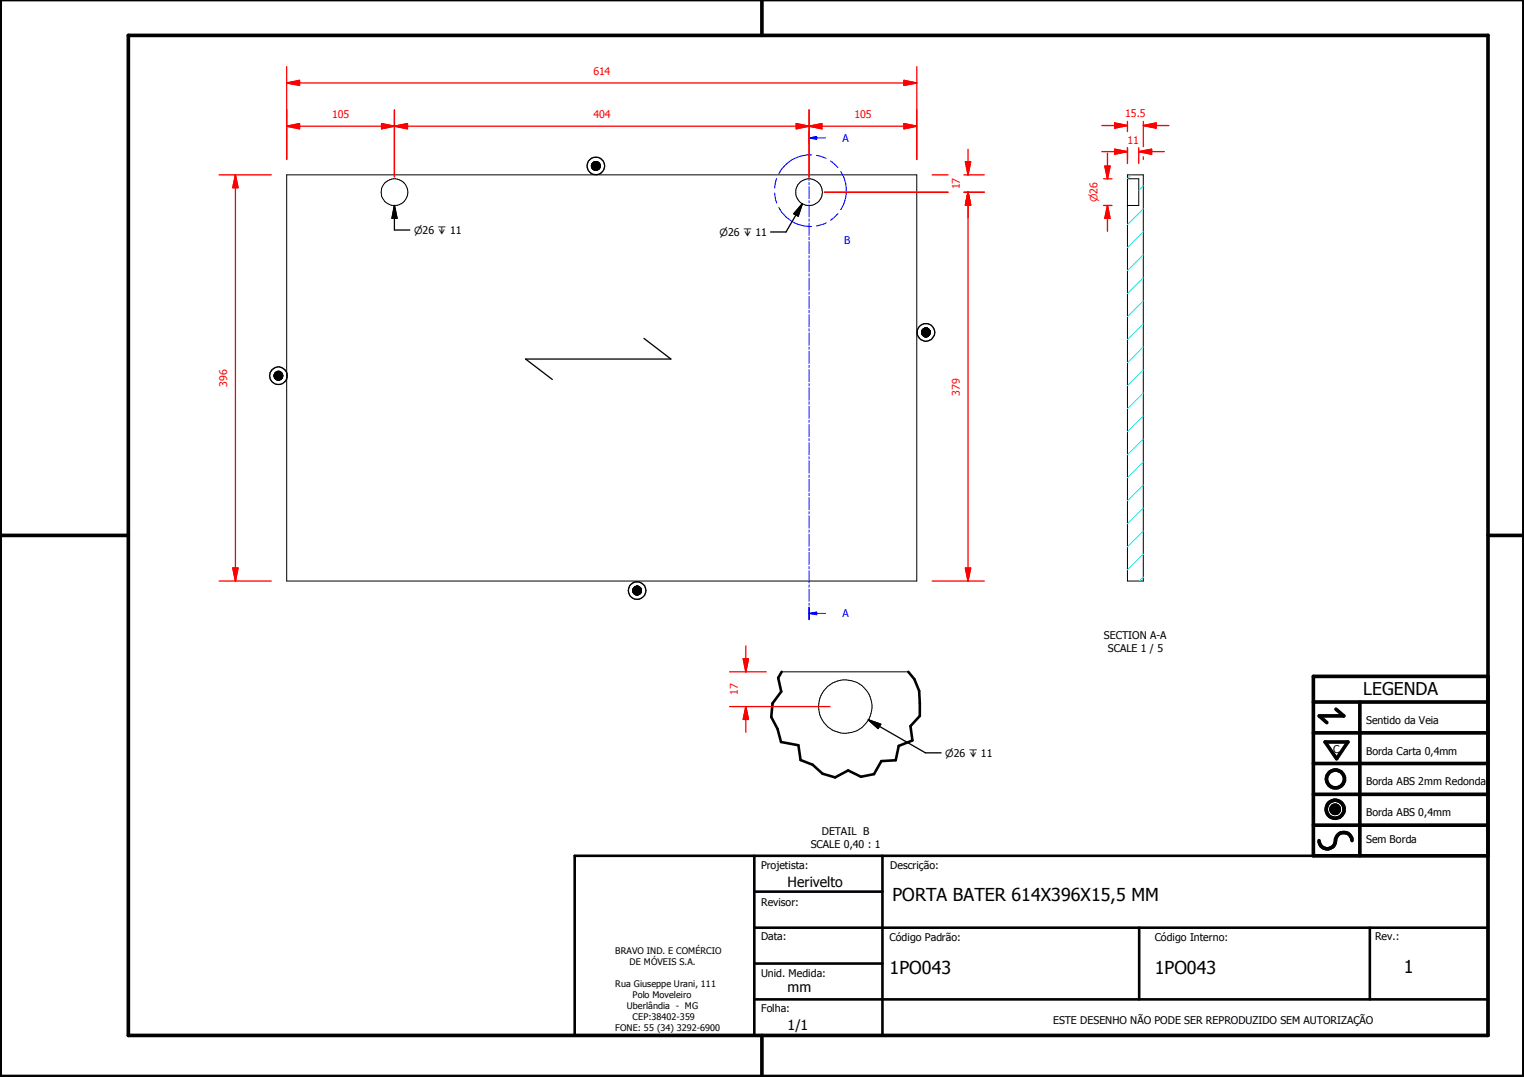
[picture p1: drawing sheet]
<svg xmlns="http://www.w3.org/2000/svg" width="297mm" height="210mm" viewBox="0 0 297 210" stroke-linecap="round" stroke-linejoin="round" font-family="sans-serif">
<g fill="none" stroke="#000" stroke-width=".19">
<path d="M55.9 34.1h122.8v79.1h-122.8zM115.3 32.3h1.7zM115.3 32.3l1.7 .1zM115.3 32.4h1.7zM115.3 32.4l1.7 .1zM115.3 32.5h1.7zM115.3 32.5l1.6 .1zM115.3 32.2l1.7 .1zM115.4 32.6l1.5 .1zM115.4 32.7h1.5zM115.4 32.7l1.5 .1zM115.4 32.1l1.6 .1z"/>
<path d="M115.4 32l1.5 .1zM115.4 32.8h1.5zM115.4 32.8h1.4zM115.4 31.9l1.5 .1zM115.5 32.8h1.3zM115.5 32.8l1.3 .1zM115.5 31.8l1.4 .1h-1.5zM115.5 31.8l1.4 .1zM115.5 32.9h1.3zM115.5 32.9l1.2 .1zM115.5 31.8h1.3zM115.6 33h1.1z"/>
<path d="M115.6 33h1zM115.6 31.7l1.2 .1zM115.6 31.7h1.1zM115.7 33h.9zM115.7 33l.8 .1zM115.7 31.7h1zM115.7 31.7h.9zM115.7 33.1h.8zM115.7 31.6l.9 .1zM115.8 33.1h.7zM115.8 33.1h.6zM115.8 31.5l.7 .1z"/>
<path d="M115.8 31.5h.7zM115.9 33.1h.5zM115.9 33.1h.4zM115.9 31.5h.6zM115.9 31.5h.5zM116 33.1h.3zM116 33.1l.2 .1zM116 31.5h.4zM116 31.5h.3zM116 33.2h.2zM116 31.5h.2zM219.7 34.8h2.3v5.2h-2.3"/>
<path d="M219.7 34.1h3.1v79.1h-3.1zM219.7 40h.1M53.4 73.2h1.7zM53.4 73.2l1.7 .1zM53.4 73.3h1.7zM53.4 73.3l1.7 .1zM53.4 73.4l1.7 .1zM53.4 73.1l1.7 .1zM53.5 73.5h1.6zM53.5 73.5l1.5 .1zM53.5 73l1.6 .1zM53.5 73.6l1.5 .1z"/>
<path d="M53.5 72.9l1.6 .1zM53.5 73.7h1.5zM53.5 73.7h1.4zM53.5 72.8l1.5 .1zM53.6 73.7h1.3zM53.6 73.7l1.3 .1zM53.6 72.7l1.4 .1zM53.6 73.8h1.3zM53.6 73.8l1.2 .1zM53.6 72.6l1.3 .1zM53.6 72.6h1.3zM53.7 73.9h1.1z"/>
<path d="M53.7 72.6h1.2zM53.8 73.9h1zM53.8 73.9l.9 .1zM53.8 72.6h1zM53.8 74h.9zM53.8 74h.8zM53.8 72.5l1 .1zM53.8 72.5h.9zM53.9 74h.7zM53.9 74h.6zM53.9 72.5h.8zM53.9 72.5h.7z"/>
<path d="M54 74h.5zM54 74h.4zM54 72.4l.6 .1zM54 72.4h.5zM54.1 74h.3zM54.1 74l.3 .1zM54.1 72.4h.4zM54.1 72.4h.3zM54.2 74.1h.2zM54.2 72.4h.2zM179.6 64.7l1.7 .1zM179.6 64.8l1.7 .1z"/>
<path d="M179.6 64.9h1.7v.1zM179.6 64.9l1.7 .1h-1.6zM179.7 65h1.6zM179.7 65l1.6 .1zM179.7 64.6l1.6 .1zM179.7 64.5l1.6 .1zM179.7 65.1h1.6l-.1 .1zM179.7 65.1l1.5 .1h-1.5zM179.7 64.4l1.6 .1zM179.7 65.2h1.5zM179.7 65.2l1.4 .1zM179.7 64.3l1.6 .1z"/>
<path d="M179.8 65.3h1.3zM179.8 65.3l1.3 .1zM179.8 64.3h1.4zM179.8 64.3h1.3zM179.9 65.4h1.2zM179.9 65.4h1.1zM179.9 64.2l1.2 .1zM179.9 65.4l1.1 .1zM179.9 64.1l1.2 .1zM179.9 64.1h1.1zM180 65.5h1zM180 65.5h.9z"/>
<path d="M180 64.1h1zM180 65.5h.8zM180 64.1h.9zM180.1 65.5h.7zM180.1 65.5l.7 .1zM180.1 64l.8 .1zM180.1 64h.7zM180.2 65.6h.6zM180.2 65.6h.4zM180.2 64h.6zM180.3 65.6h.3zM180.3 65.6h.2z"/>
<path d="M180.3 64h.5zM180.3 64h.3zM180.4 65.6h.1zM180.4 64h.2zM180.4 64h.1zM123.4 115l1.6 .1zM123.4 115.1l1.6 .1zM123.4 115.2l1.6 .1zM123.4 115.3h1.6zM123.4 115.3l1.6 .1zM123.4 115.4h1.6zM123.4 115.4h1.5z"/>
<path d="M123.4 114.9l1.6 .1zM123.4 114.9h1.6zM123.4 115.4l1.5 .1zM123.4 114.8l1.6 .1zM123.4 115.5h1.5zM123.4 115.5l1.5 .1zM123.4 114.7l1.5 .1zM123.5 115.6h1.4zM123.5 115.6l1.3 .1zM123.5 114.6l1.4 .1zM123.5 115.7h1.3zM123.5 114.6h1.4z"/>
<path d="M123.6 115.7h1.2zM123.6 115.7l1.1 .1zM123.6 114.5l1.2 .1h-1.3zM123.6 114.5l1.2 .1zM123.7 115.8h1zM123.7 115.8h.9zM123.7 114.4l1.1 .1zM123.7 114.4h1zM123.7 115.8l.8 .1zM123.7 114.4h.9zM123.8 115.9h.7zM123.8 115.9h.6z"/>
<path d="M123.8 114.3l.8 .1zM123.8 114.3h.7zM123.9 115.9h.5zM123.9 114.3h.6zM123.9 114.3h.5zM124 115.9h.4zM124 115.9l.2 .1zM124 114.3h.4zM124.1 116h.1zM124.1 114.3h.3zM124.1 114.3h.1zM152.4 130.9h24.6"/>
<path d="M259.4 157.6l1.6 .1zM259.4 157.7l1.6 .1zM259.4 157.8l1.6 .1zM259.4 157.9h1.6v.1zM259.4 157.9l1.6 .1h-1.5zM259.4 157.6h1.6zM259.5 158h1.5zM259.5 158l1.4 .1zM259.5 157.5l1.5 .1zM259.5 158.1h1.4zM259.5 157.4l1.5 .1zM259.5 158.1l1.4 .1z"/>
<path d="M259.5 157.3l1.4 .1zM259.6 158.2h1.3zM259.6 158.2h1.2zM259.6 157.2l1.3 .1zM259.6 158.2l1.2 .1zM259.6 157.2h1.3zM259.7 158.3h1.1zM259.7 158.3l1 .1zM259.7 157.1l1.1 .1zM259.7 157.1h1.1zM259.8 158.4h.9zM259.8 158.4h.8z"/>
<path d="M259.8 157.1h1zM259.8 157.1h.9zM259.8 158.4l.8 .1zM259.8 157l.9 .1zM259.8 157h.8zM259.9 158.5h.7zM259.9 158.5h.6zM259.9 157h.7zM260 158.5h.5zM260 158.5h.4zM260 157h.6zM260.1 158.5h.3z"/>
<path d="M260.1 158.5h.2zM260.1 156.9l.4 .1zM260.1 156.9h.3zM260.1 156.9h.2z"/>
<circle cx="76.9" cy="37.4" r="2.61"/>
<circle cx="157.7" cy="37.5" r="2.6"/>
<circle cx="164.7" cy="137.7" r="5.2"/>
</g>
<path d="M152.4 130.9l-.7 1.2 .6 2.7-1.7 2.3-.3 2.6 1.2 2.4 .7 2.5 3.4 .6 .4 2.9 2.4 1 1.9 1.7 2.5 .7 2.5-1.3 2.5 1.2 2.5-.5 1.5-2.6 2.8-.1 .6-2.8 2.6-1.1-.3-2.8 1.8-2-.1-4.8-1-2.3-1.2-1.5M112 166.8h178v35h-178zM147 173.8h25M147 166.8v35M172 166.8v35M147 194.8h143M147 180.8h143M147 187.8h25M222 180.8v14M267 180.8v14" fill="none" stroke="#000" stroke-width=".51"/>
<g fill="#000">
<path d="M115.3 32.2l1.7 .1zM115.4 32.1l1.6 .1zM115.4 32l1.5 .1zM115.4 31.9l1.5 .1zM115.5 31.8l1.4 .1h-1.5zM115.5 31.8l1.4 .1zM115.5 31.8h1.3zM115.6 31.7l1.2 .1zM115.6 31.7h1.1zM115.7 31.7h1zM115.7 31.7h.9zM115.7 31.6l.9 .1z"/>
<path d="M115.8 31.5l.7 .1zM115.8 31.5h.7zM115.9 31.5h.6zM115.9 31.5h.5zM116 31.5h.4zM116 31.5h.3zM116 31.5h.2zM116 33.1l.2 .1zM116 33.2h.2zM115.9 33.1h.4zM116 33.1h.3zM115.8 33.1h.6z"/>
<path d="M115.9 33.1h.5zM115.7 33.1h.8zM115.8 33.1h.7zM115.7 33l.8 .1zM115.6 33h1zM115.7 33h.9zM115.5 32.9l1.2 .1zM115.6 33h1.1zM115.5 32.8l1.3 .1zM115.5 32.9h1.3zM115.4 32.8h1.4zM115.5 32.8h1.3z"/>
<path d="M115.4 32.7l1.5 .1zM115.4 32.8h1.5zM115.3 32.5l1.6 .1zM115.4 32.6l1.5 .1zM115.4 32.7h1.5zM115.3 32.4l1.7 .1zM115.3 32.5h1.7zM115.3 32.3h1.7zM115.3 32.3l1.7 .1zM115.3 32.4h1.7zM53.4 73.1l1.7 .1zM53.5 73l1.6 .1z"/>
<path d="M53.5 72.9l1.6 .1zM53.5 72.8l1.5 .1zM53.6 72.7l1.4 .1zM53.6 72.6l1.3 .1zM53.6 72.6h1.3zM53.7 72.6h1.2zM53.8 72.6h1zM53.8 72.5l1 .1zM53.8 72.5h.9zM53.9 72.5h.8zM53.9 72.5h.7zM54 72.4l.6 .1z"/>
<path d="M54 72.4h.5zM54.1 72.4h.4zM54.1 72.4h.3zM54.2 72.4h.2zM54.1 74l.3 .1zM54.2 74.1h.2zM54 74h.4zM54.1 74h.3zM53.9 74h.6zM54 74h.5zM53.8 74h.8zM53.9 74h.7z"/>
<path d="M53.8 73.9l.9 .1zM53.8 74h.9zM53.7 73.9h1.1zM53.8 73.9h1zM53.6 73.8l1.2 .1zM53.6 73.7l1.3 .1zM53.6 73.8h1.3zM53.5 73.7h1.4zM53.6 73.7h1.3zM53.5 73.5l1.5 .1zM53.5 73.6l1.5 .1zM53.5 73.7h1.5z"/>
<path d="M53.4 73.3l1.7 .1zM53.4 73.4l1.7 .1zM53.5 73.5h1.6zM53.4 73.2h1.7zM53.4 73.2l1.7 .1zM53.4 73.3h1.7zM179.7 64.6l1.6 .1zM179.7 64.5l1.6 .1zM179.7 64.4l1.6 .1zM179.7 64.3l1.6 .1zM179.8 64.3h1.4zM179.8 64.3h1.3z"/>
<path d="M179.9 64.2l1.2 .1zM179.9 64.1l1.2 .1zM179.9 64.1h1.1zM180 64.1h1zM180 64.1h.9zM180.1 64l.8 .1zM180.1 64h.7zM180.2 64h.6zM180.3 64h.5zM180.3 64h.3zM180.4 64h.2zM180.4 64h.1z"/>
<path d="M180.3 65.6h.2zM180.4 65.6h.1zM180.2 65.6h.4zM180.3 65.6h.3zM180.1 65.5l.7 .1zM180.2 65.6h.6zM180 65.5h.8zM180.1 65.5h.7zM180 65.5h.9zM179.9 65.4l1.1 .1zM180 65.5h1zM179.9 65.4h1.1z"/>
<path d="M179.8 65.3l1.3 .1zM179.9 65.4h1.2zM179.7 65.2l1.4 .1zM179.8 65.3h1.3zM179.7 65.1l1.5 .1h-1.5zM179.7 65.2h1.5zM179.7 65h1.6zM179.7 65l1.6 .1zM179.7 65.1h1.6l-.1 .1zM179.6 64.7l1.7 .1zM179.6 64.8l1.7 .1zM179.6 64.9h1.7v.1z"/>
<path d="M179.6 64.9l1.7 .1h-1.6zM123.4 114.9l1.6 .1zM123.4 114.9h1.6zM123.4 114.8l1.6 .1zM123.4 114.7l1.5 .1zM123.5 114.6l1.4 .1zM123.5 114.6h1.4zM123.6 114.5l1.2 .1h-1.3zM123.6 114.5l1.2 .1zM123.7 114.4l1.1 .1zM123.7 114.4h1zM123.7 114.4h.9z"/>
<path d="M123.8 114.3l.8 .1zM123.8 114.3h.7zM123.9 114.3h.6zM123.9 114.3h.5zM124 114.3h.4zM124.1 114.3h.3zM124.1 114.3h.1zM124 115.9l.2 .1zM124.1 116h.1zM123.9 115.9h.5zM124 115.9h.4zM123.8 115.9h.6z"/>
<path d="M123.7 115.8l.8 .1zM123.8 115.9h.7zM123.7 115.8h.9zM123.6 115.7l1.1 .1zM123.7 115.8h1zM123.5 115.7h1.3zM123.6 115.7h1.2zM123.5 115.6l1.3 .1zM123.4 115.5l1.5 .1zM123.5 115.6h1.4zM123.4 115.4h1.5zM123.4 115.4l1.5 .1z"/>
<path d="M123.4 115.5h1.5zM123.4 115.3l1.6 .1zM123.4 115.4h1.6zM123.4 115l1.6 .1zM123.4 115.1l1.6 .1zM123.4 115.2l1.6 .1zM123.4 115.3h1.6zM259.4 157.6h1.6zM259.5 157.5l1.5 .1zM259.5 157.4l1.5 .1zM259.5 157.3l1.4 .1zM259.6 157.2l1.3 .1z"/>
<path d="M259.6 157.2h1.3zM259.7 157.1l1.1 .1zM259.7 157.1h1.1zM259.8 157.1h1zM259.8 157.1h.9zM259.8 157l.9 .1zM259.8 157h.8zM259.9 157h.7zM260 157h.6zM260.1 156.9l.4 .1zM260.1 156.9h.3zM260.1 156.9h.2z"/>
<path d="M260.1 158.5h.2zM260 158.5h.4zM260.1 158.5h.3zM259.9 158.5h.6zM260 158.5h.5zM259.8 158.4l.8 .1zM259.9 158.5h.7zM259.8 158.4h.8zM259.7 158.3l1 .1zM259.8 158.4h.9zM259.6 158.2l1.2 .1zM259.7 158.3h1.1z"/>
<path d="M259.6 158.2h1.2zM259.5 158.1l1.4 .1zM259.6 158.2h1.3zM259.5 158l1.4 .1zM259.5 158.1h1.4zM259.4 157.9l1.6 .1h-1.5zM259.5 158h1.5zM259.4 157.6l1.6 .1zM259.4 157.7l1.6 .1zM259.4 157.8l1.6 .1zM259.4 157.9h1.6v.1z"/>
</g>
<g fill="none" stroke="#000" stroke-width=".71">
<path d="M148.5 0v6.9M297 -.1v209.9h-297v-209.9M25 6.9h265v194.9h-265zM0 104.4h25M290 104.4h7M256 136.8h34M260.4 138.2l1.5 1.3h-4.8l1.5 1.3M265 136.8v30M290 131.8h-34v35h34M256 154.8h34M256 148.8h34M256 142.8h34"/>
<path d="M258.3 144.6h4.4l-2.2 3.3zM256 160.8h34M257.1 163.8a1.62 1.62 0 0 0 1.8 1.6 1.62 1.62 0 0 0 1.4-1.9 1.63 1.63 0 0 1 1.7-1.2 1.63 1.63 0 0 1 1.5 1.5M148.5 201.8v8"/>
<circle cx="260.2" cy="157.7" r="1.76"/>
<circle cx="260.2" cy="157.7" r=".82"/>
<circle cx="260.3" cy="151.8" r="1.76"/>
</g>
<g fill="none" stroke="#00f" stroke-width=".19">
<path d="M157.7 25.7v2.3M157.7 28.4v.5M157.7 29.3v2.3M157.7 32v.4M157.7 32.8v2.4M157.7 35.6v.4M157.7 36.4v2.3M157.7 39.1v.4M157.7 39.9v2.4M157.7 26.9h1.5M157.7 42.7v.4M157.7 43.5v2.4"/>
<path d="M157.7 46.2v.5M157.7 47.1v2.3M157.7 49.8v.4M157.7 50.6v2.4M157.7 53.4v.4M157.7 54.2v2.4M157.7 56.9v.5M157.7 57.7v2.4M157.7 60.5v.5M157.7 61.3v2.4M157.7 64.1v.4M157.7 64.9v2.4"/>
<path d="M157.7 67.6v.5M157.7 68.5v2.3M157.7 71.2v.4M157.7 72v2.4M157.7 74.8v.4M157.7 75.6v2.4M157.7 78.3v.5M157.7 79.2v2.3M157.7 81.9v.4M157.7 82.7v2.4M157.7 85.5v.4M157.7 86.3v2.3"/>
<path d="M157.7 89v.5M157.7 89.8v2.4M157.7 92.6v.4M157.7 93.4v2.4M157.7 96.1v.5M157.7 97v2.4M157.7 99.7v.5M157.7 100.5v2.4M157.7 103.3v.4M157.7 104.1v2.4M157.7 106.8v.5M157.7 107.7v2.3"/>
<path d="M157.7 110.4v.5M157.7 111.3v2.3M157.7 114v.4M157.7 114.8v2.4M157.7 117.6v.4M157.7 118.4v2.3"/>
</g>
<path d="M157.7 25.7v2.3M157.7 118.4v2.3" fill="none" stroke="#00f" stroke-width=".3"/>
<path d="M157.7 26.9l1.5-.3v.5z" fill="#00f"/>
<path d="M157.7 26.9l1.5-.3v.5zM159.2 26.9h1.7M157.7 119.5h1.5" fill="none" stroke="#00f" stroke-width=".19"/>
<path d="M157.7 119.5l1.5-.2v.5z" fill="#00f"/>
<path d="M151 37.6l.4 1.9M151.4 34.8l-.4 1.9M158.2 30.2a6.8 6.8 0 0 0-6.4 3.7M159.2 30.3l1.8 .6M161.9 31.4l1.4 1.3M163.9 33.4a6.8 6.8 0 0 1 0 7.5M151.8 40.4a6.7 6.7 0 0 0 6.4 3.7M161 43.4l-1.8 .6M163.3 41.7l-1.4 1.2M157.7 119.5l1.5-.2v.5zM159.2 119.5h1.7" fill="none" stroke="#00f" stroke-width=".19"/>
<g fill="none" stroke="#0ff" stroke-width=".19">
<path d="M220.5 34.1l-.8 .7M222.8 36.2l-.8 .9M222.8 58.6l-3.1 3.1M222.8 54.1l-3.1 3.1M222.8 49.7l-3.1 3M222.8 45.2l-3.1 3.1M222.8 40.7l-3.1 3.1M222.8 76.6l-3.1 3.1M222.8 72.1l-3.1 3.1M222.8 67.6l-3.1 3.1M222.8 63.1l-3.1 3.1M222.8 99l-3.1 3.1"/>
<path d="M222.8 94.5l-3.1 3.1M222.8 90l-3.1 3.1M222.8 85.6l-3.1 3M222.8 81.1l-3.1 3.1M222.8 112.5l-.7 .7M222.8 108l-3.1 3.1M222.8 103.5l-3.1 3.1"/>
</g>
<path d="M55.9 24.6h2.5" fill="none" stroke="#f00" stroke-width=".25"/>
<path d="M55.9 24.6l2.5-.5v1z" fill="#f00"/>
<path d="M55.9 24.6l2.5-.5v1zM74.4 24.6h2.5" fill="none" stroke="#f00" stroke-width=".25"/>
<path d="M74.4 24.1l2.5 .5-2.5 .5z" fill="#f00"/>
<path d="M55.9 21.4v9.7M58.4 24.6h16M74.4 24.1l2.5 .5-2.5 .5zM76.9 24.6h2.5M76.9 21.4v13.1" fill="none" stroke="#f00" stroke-width=".25"/>
<path d="M76.9 24.6l2.5-.5v1z" fill="#f00"/>
<path d="M76.9 24.6l2.5-.5v1zM155.2 24.6h2.5" fill="none" stroke="#f00" stroke-width=".25"/>
<path d="M155.2 24.1l2.5 .5-2.5 .5z" fill="#f00"/>
<path d="M76.9 21.4v13.1M79.4 24.6h75.8M155.2 24.1l2.5 .5-2.5 .5zM157.7 24.6h2.5M157.7 21.4v13.1" fill="none" stroke="#f00" stroke-width=".25"/>
<path d="M157.7 24.6l2.5-.5v1z" fill="#f00"/>
<path d="M157.7 24.6l2.5-.5v1zM176.2 24.6h2.5" fill="none" stroke="#f00" stroke-width=".25"/>
<path d="M176.2 24.1l2.5 .5-2.5 .5z" fill="#f00"/>
<path d="M55.9 16.2h2.5M157.7 21.4v13.1M160.2 24.6h16M176.2 24.1l2.5 .5-2.5 .5zM178.7 21.4v9.7" fill="none" stroke="#f00" stroke-width=".25"/>
<path d="M55.9 16.2l2.5-.5v.9z" fill="#f00"/>
<path d="M55.9 16.2l2.5-.5v.9zM176.2 16.2h2.5" fill="none" stroke="#f00" stroke-width=".25"/>
<path d="M176.2 15.7l2.5 .5-2.5 .4z" fill="#f00"/>
<path d="M55.9 13v18.1M58.4 16.2h117.8M176.2 15.7l2.5 .5-2.5 .4zM178.7 13v18.1M45.9 110.7v2.5" fill="none" stroke="#f00" stroke-width=".25"/>
<path d="M45.4 110.7h1l-.5 2.5z" fill="#f00"/>
<path d="M45.9 34.1v2.5M45.4 110.7h1l-.5 2.5z" fill="none" stroke="#f00" stroke-width=".25"/>
<path d="M45.9 34.1l.5 2.5h-1z" fill="#f00"/>
<path d="M42.7 34.1h10.2M45.9 34.1l.5 2.5h-1zM45.9 36.6v74.1M42.7 113.2h10.2M188.7 110.7v2.5" fill="none" stroke="#f00" stroke-width=".25"/>
<path d="M188.2 110.7h1l-.5 2.5z" fill="#f00"/>
<path d="M188.7 37.5v2.5M188.2 110.7h1l-.5 2.5z" fill="none" stroke="#f00" stroke-width=".25"/>
<path d="M188.7 37.5l.5 2.5h-1z" fill="#f00"/>
<path d="M160.7 37.5h24.1M187.9 37.5h4M188.7 37.5l.5 2.5h-1zM188.7 37.5v73.2M181.7 113.2h10.2" fill="none" stroke="#f00" stroke-width=".25"/>
<path d="M188.7 37.5l.5 2.5h-1z" fill="#f00"/>
<path d="M188.7 37.5l.5 2.5h-1zM188.7 31.5v2.6" fill="none" stroke="#f00" stroke-width=".25"/>
<path d="M188.2 31.5h1l-.5 2.6z" fill="#f00"/>
<path d="M160.7 37.5h24.1M181.7 34.1h3.1M187.9 34.1h4M187.9 37.5h4M188.2 31.5h1l-.5 2.6zM188.7 29.1v2.4M188.7 40v2.5M145.4 128.4v2.5" fill="none" stroke="#f00" stroke-width=".25"/>
<g fill="none" stroke="#000" stroke-width=".25">
<path d="M125.5 66l5.3 4h-28.4l5.3 4"/>
<circle cx="116.1" cy="32.3" r="1.71"/>
<circle cx="116.1" cy="32.3" r=".85"/>
<circle cx="54.3" cy="73.2" r="1.71"/>
<circle cx="54.3" cy="73.2" r=".85"/>
<circle cx="180.5" cy="64.8" r=".85"/>
<circle cx="180.5" cy="64.8" r="1.71"/>
<circle cx="124.2" cy="115.1" r="1.71"/>
<circle cx="124.2" cy="115.1" r=".85"/>
</g>
<path d="M144.9 128.4h1l-.5 2.5z" fill="#f00"/>
<path d="M144.9 128.4h1l-.5 2.5zM145.4 137.7v2.5" fill="none" stroke="#f00" stroke-width=".25"/>
<path d="M145.4 137.7l.5 2.5h-1z" fill="#f00"/>
<path d="M215.9 32.4v2.4M142.2 130.9h7.1M142.2 137.7h19.6M145.4 137.7l.5 2.5h-1zM145.4 125.9v2.5M145.4 140.2v2.5" fill="none" stroke="#f00" stroke-width=".25"/>
<path d="M156.4 39.7l-.8 2.4-.9-.4zM156.4 39.7l-3.2 5.5h-3M76.9 40l.5 2.5h-1zM76.9 40v4.8h3M169.2 140.3l2.5 .8-.5 .9zM169.2 140.3l11.2 6.4h3" fill="none" stroke="#000" stroke-width=".25"/>
<path d="M76.9 40l.5 2.5h-1zM156.4 39.7l-.8 2.4-.9-.4zM169.2 140.3l2.5 .8-.5 .9z" fill="#000"/>
<path d="M215.3 32.4h1.1l-.5 2.4z" fill="#f00"/>
<path d="M215.3 32.4h1.1l-.5 2.4zM215.9 40v2.5" fill="none" stroke="#f00" stroke-width=".25"/>
<path d="M215.9 40l.5 2.5h-1.1z" fill="#f00"/>
<path d="M215.1 34.8h1.6M215.9 29.8v2.6M217.3 29.5h2.4M215.1 40h1.6M215.9 40l.5 2.5h-1.1zM215.9 42.5v2.6" fill="none" stroke="#f00" stroke-width=".25"/>
<path d="M217.3 29.1l2.4 .4-2.4 .6z" fill="#f00"/>
<path d="M217.3 29.1l2.4 .4-2.4 .6zM222 29.5h2.4" fill="none" stroke="#f00" stroke-width=".25"/>
<path d="M222 29.5l2.4-.4v1z" fill="#f00"/>
<path d="M214.8 29.5h2.5M219.7 28.8v3.1M222 29.5l2.4-.4v1zM222 28.8v3.1M222.8 24.5h2.5M224.4 29.5h2.5" fill="none" stroke="#f00" stroke-width=".25"/>
<path d="M222.8 24.5l2.5-.5v1z" fill="#f00"/>
<path d="M217.3 24.5h2.4M222.8 24.5l2.5-.5v1z" fill="none" stroke="#f00" stroke-width=".25"/>
<path d="M217.3 24l2.4 .5-2.4 .5z" fill="#f00"/>
<path d="M214.8 24.5h2.5M217.3 24l2.4 .5-2.4 .5zM219.7 23.7v2M219.7 28.8v2.3M222.8 23.7v4.9M222.8 30.6v.5M225.3 24.5h2.5" fill="none" stroke="#f00" stroke-width=".25"/>
<g font-size="3.5">
<text x="173.9" y="175.7">PORTA BATER 614X396X15,5 MM</text>
<text x="173.4" y="189.7">1PO043</text>
<text x="225.1" y="189.7">1PO043</text>
<text x="273.6" y="189.7">1</text>
</g>
<text font-size="3.4" x="265.7" y="135.4">LEGENDA</text>
<g font-size="2.7">
<text x="153.5" y="172.8">Herivelto</text>
<text x="153.5" y="193.4">mm</text>
<text x="153.5" y="200.8">1/1</text>
</g>
<g font-size="2.1" fill="#f00">
<text x="115.7" y="14.6">614</text>
<text x="64.7" y="23">105</text>
<text x="115.7" y="23">404</text>
<text x="166.5" y="23">105</text>
<text x="219.3" y="22.9">15.5</text>
<text x="219.7" y="28">11</text>
<text x="187.1" y="36.9" transform="rotate(-90 187.1 36.9)">17</text>
<text x="44.3" y="75.4" transform="rotate(-90 44.3 75.4)">396</text>
<text x="187.1" y="77.1" transform="rotate(-90 187.1 77.1)">379</text>
<text x="143.8" y="135.4" transform="rotate(-90 143.8 135.4)">17</text>
</g>
<g font-size="2.1" fill="#00f">
<text x="164.2" y="27.6">A</text>
<text x="164.5" y="47.5">B</text>
<text x="164.2" y="120.3">A</text>
</g>
<g font-size="2.1">
<text x="215.2" y="124.5">SECTION A-A</text>
<text x="215.9" y="127">SCALE 1 / 5</text>
<text x="266.3" y="141.1">Sentido da Veia</text>
<text x="259.8" y="146.7">C</text>
<text x="266.3" y="147.2">Borda Carta 0,4mm</text>
<text x="266.3" y="153.1">Borda ABS 2mm Redonda</text>
<text x="266.3" y="159">Borda ABS 0,4mm</text>
<text x="158" y="165.2">SCALE 0,40 : 1</text>
<text x="160.2" y="162.8">DETAIL B</text>
<text x="266.3" y="164.4">Sem Borda</text>
<text x="148.4" y="169.3">Projetista:</text>
<text x="173.5" y="169.5">Descrição:</text>
<text x="148.4" y="176.6">Revisor:</text>
<text x="148.4" y="183.2">Data:</text>
<text x="173.4" y="183.3">Código Padrão:</text>
<text x="225.1" y="183.3">Código Interno:</text>
<text x="268" y="183.2">Rev.:</text>
<text x="148.4" y="190.5">Unid. Medida:</text>
<text x="148.4" y="197.2">Folha:</text>
<text x="205.3" y="199.5">ESTE DESENHO NÃO PODE SER REPRODUZIDO SEM AUTORIZAÇÃO</text>
</g>
<text font-size="1.9" fill="#f00" x="213.9" y="39.5" transform="rotate(-90 213.9 39.5)">⌀26</text>
<g font-size="1.9">
<text x="80.7" y="45.6">⌀26 ↧ 11</text>
<text x="140.2" y="46">⌀26 ↧ 11</text>
<text x="184.2" y="147.5">⌀26 ↧ 11</text>
</g>
<g font-size="1.8">
<text x="119.9" y="186">BRAVO IND. E COMÉRCIO</text>
<text x="122.7" y="188.1">DE MÓVEIS S.A.</text>
<text x="119.9" y="192.4">Rua Giuseppe Urani, 111</text>
<text x="122.2" y="196.7">Uberlândia - MG</text>
<text x="123.3" y="194.6">Polo Moveleiro</text>
<text x="119.9" y="201">FONE: 55 (34) 3292-6900</text>
<text x="123.3" y="198.8">CEP:38402-359</text>
</g>
</svg>
